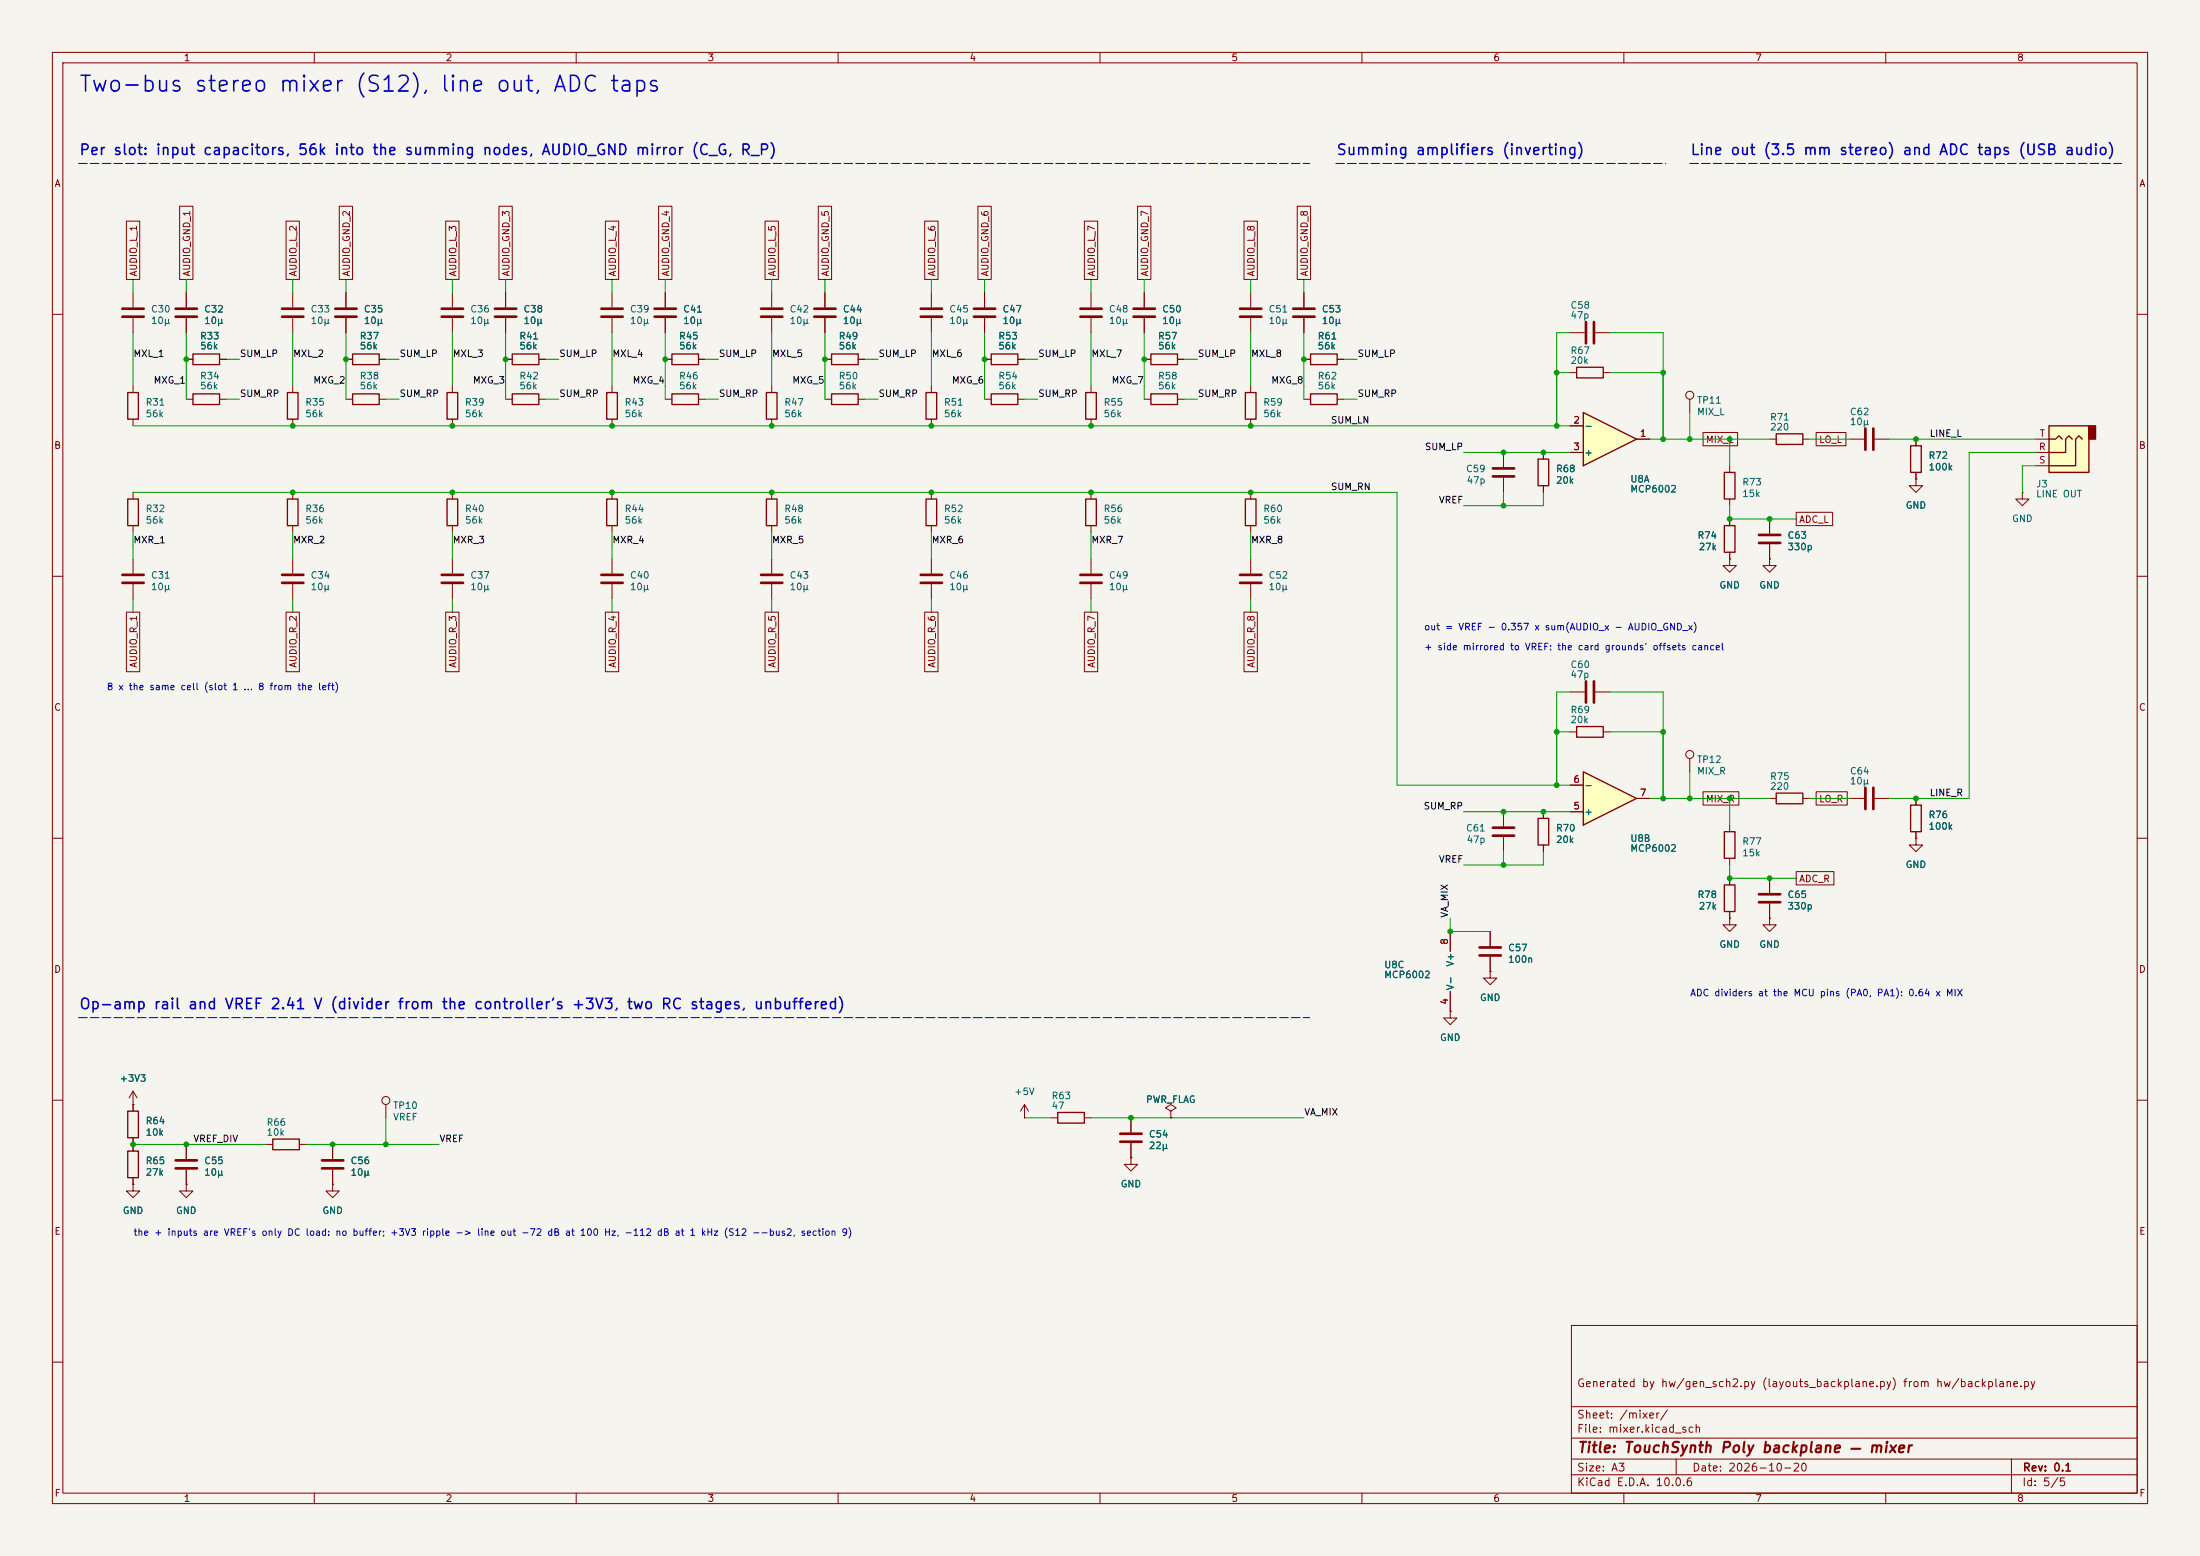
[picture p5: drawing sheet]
<svg xmlns="http://www.w3.org/2000/svg" width="420mm" height="297mm" viewBox="0 0 420 297" stroke-linecap="round" stroke-linejoin="round" font-family="sans-serif">
<path d="M0 0h420v297h-420z" fill="#f5f4ef" stroke="#f5f4ef" stroke-width=".19"/>
<g fill="none" stroke="#840000" stroke-width=".19">
<path d="M10 10h400v277h-400zM12 12h396v273h-396zM60 10v2M110 10v2M160 10v2M210 10v2M260 10v2M310 10v2M360 10v2M127 55.9v2.8M147.3 55.9v2.8M208.3 55.9v2.8"/>
<path d="M218.4 55.9v2.8M238.8 55.9v2.8M10 60h2M127 68.6h1.3M127 76.2h1.3M127 60.7v2.8M133.3 68.6h1.3M133.3 76.2h1.3M147.3 60.7v2.8M208.3 60.7v2.8M208.3 73.7v1.2M218.4 60.7v2.8"/>
<path d="M218.4 68.6h1.3M218.4 76.2h1.3M224.8 68.6h1.3M224.8 76.2h1.3M238.8 60.7v2.8M238.8 73.7v1.2M322.6 76.2v2.5M408 60h2M208.3 80v1.3M238.8 80v1.3M238.8 94v1.3M10 110h2"/>
<path d="M208.3 106.7v2.8M208.3 111.5v2.8M238.8 100.3v1.3M238.8 106.7v2.8M238.8 111.5v2.8M408 110h2M10 160h2M287 154.9v2.8M287 159.8v2.8M294.6 154.9v1.3M408 160h2M276.9 177.8v3.8"/>
<path d="M284.5 177.8v2.8M294.6 161.3v1.3M276.9 193v1.3h1.2l-1.2 1.3-1.3-1.3h1.3M276.9 193h.1M276.9 189.2v3.8M284.5 185.4v1.3h1.2l-1.2 1.3-1.3-1.3h1.3M284.5 185.4h.1M284.5 182.6v2.8M10 210h2M223.5 212.1l1-.6-1-.7-1 .7 1 .6v1.3M223.5 213.4h.1M408 210h2"/>
<path d="M25.4 226.1v1.2h1.3l-1.3 1.3-1.3-1.3h1.3M25.4 226.1h.1M300 253h108v32h-108zM10 260h2M300 278.5h108M300 274.5h108M300 268.5h108M320 278.5v3M384 278.5v6.5M408 260h2M60 285v2M110 285v2"/>
<path d="M160 285v2M210 285v2M260 285v2M300 281.5h108M310 285v2M360 285v2"/>
<circle cx="322.6" cy="75.4" r=".76"/>
</g>
<g fill="none" stroke="#840000" stroke-width=".51">
<path d="M125 58.9h4M145.3 58.9h4.1M206.2 58.9h4.1M216.4 58.9h4.1M236.7 58.9h4.1M125 60.5h4M145.3 60.5h4.1M206.2 60.5h4.1M216.4 60.5h4.1M236.7 60.5h4.1M206.2 111.3h4.1M206.2 109.7h4.1"/>
<path d="M236.7 111.3h4.1M236.7 109.7h4.1M285 159.5h4.1M285 158h4.1M282.4 180.8h4.1M282.4 182.4h4.1"/>
</g>
<path d="M128.3 67.6h5v2h-5zM128.3 75.2h5v2h-5zM207.3 74.9h2v5.1h-2zM219.7 67.6h5.1v2h-5.1zM219.7 75.2h5.1v2h-5.1zM237.7 74.9h2.1v5.1h-2.1zM237.7 95.3h2.1v5h-2.1zM293.6 156.2h2.1v5.1h-2.1z" fill="none" stroke="#840000" stroke-width=".25"/>
<path d="M302.3 78.7l10.1 5.1-10.1 5.1z" fill="#ffffc2"/>
<g fill="none" stroke="#840000" stroke-width=".25">
<path d="M36.8 75.2h5.1v2h-5.1zM36.8 67.6h5.1v2h-5.1zM67.3 67.6h5.1v2h-5.1zM146.3 74.9h2v5.1h-2zM158.7 67.6h5.1v2h-5.1zM158.7 75.2h5.1v2h-5.1zM176.8 74.9h2v5.1h-2zM189.2 75.2h5.1v2h-5.1zM189.2 67.6h5.1v2h-5.1zM302.3 78.7l10.1 5.1-10.1 5.1zM54.9 95.3h2v5h-2zM146.3 95.3h2v5h-2z"/>
<path d="M176.8 95.3h2v5h-2zM301 138.7h5.1v2h-5.1zM329.2 158.8h2v5h-2zM339.1 151.4h5.1v2h-5.1zM364.7 153.7h2.1v5.1h-2.1zM329.2 168.9h2v5.1h-2zM24.4 219.7h2v5.1h-2zM24.4 212.1h2v5.1h-2z"/>
</g>
<g fill="none" stroke="#840000" stroke-width=".19">
<path d="M157.5 55.9v2.8M177.8 55.9v2.8M188 55.9v2.8M248.9 55.9v2.8M35.6 68.6h1.2M35.6 76.2h1.2M41.9 68.6h1.3M41.9 76.2h1.3M66 68.6h1.3M72.4 68.6h1.3M147.3 73.7v1.2M157.5 68.6h1.2"/>
<path d="M157.5 60.7v2.8M157.5 76.2h1.2M163.8 68.6h1.3M163.8 76.2h1.3M177.8 60.7v2.8M177.8 73.7v1.2M188 68.6h1.2M188 76.2h1.2M188 60.7v2.8M194.3 68.6h1.3M194.3 76.2h1.3M248.9 60.7v2.8"/>
<path d="M55.9 94v1.3M147.3 80v1.3M147.3 94v1.3M177.8 80v1.3M177.8 94v1.3M299.7 81.3h2.6M299.7 86.4h2.6M312.4 83.8h2.6M353.1 83.8h2.8M357.9 83.8h2.8M55.9 100.3v1.3M147.3 100.3v1.3"/>
<path d="M147.3 106.7v2.8M147.3 111.5v2.8M177.8 100.3v1.3M177.8 106.7v2.8M177.8 111.5v2.8M299.7 132.1h2.8M299.7 139.7h1.3M304.5 132.1h2.8M306.1 139.7h1.2M322.6 144.8v2.5M330.2 157.5v1.3M337.8 152.4h1.3"/>
<path d="M344.2 152.4h1.2M353.1 152.4h2.8M357.9 152.4h2.8M365.8 152.4v1.3M365.8 158.8v1.2M330.2 175.3v1.2h1.3l-1.3 1.3-1.3-1.3h1.3M330.2 175.3h.1M330.2 163.8v1.3M330.2 167.6v1.3M330.2 174v1.3M337.8 175.3v1.2h1.3l-1.3 1.3-1.3-1.3h1.3M337.8 175.3h.1"/>
<path d="M337.8 167.6v2.8M337.8 172.5v2.8M365.8 160v1.3h1.2l-1.2 1.3-1.3-1.3h1.3M365.8 160h.1M25.4 210.8v1.3M25.4 217.2v2.5M35.6 218.4v2.8M25.4 224.8v1.3M35.6 223.3v2.8"/>
<circle cx="322.6" cy="144" r=".76"/>
</g>
<g fill="none" stroke="#840000" stroke-width=".51">
<path d="M155.4 58.9h4.1M175.8 58.9h4M185.9 58.9h4.1M246.9 58.9h4.1M155.4 60.5h4.1M175.8 60.5h4M185.9 60.5h4.1M246.9 60.5h4.1M356.1 81.8v4.1M357.6 81.8v4.1M145.3 111.3h4.1M145.3 109.7h4.1"/>
<path d="M175.8 111.3h4M175.8 109.7h4M302.8 130v4.1M304.3 130v4.1M356.1 150.4v4M357.6 150.4v4M335.8 170.7h4.1M335.8 172.2h4.1M33.5 221.5h4.1M33.5 223h4.1"/>
</g>
<path d="M302.3 147.3l10.1 5.1-10.1 5.1z" fill="#ffffc2"/>
<g fill="none" stroke="#840000" stroke-width=".25">
<path d="M67.3 75.2h5.1v2h-5.1zM97.8 67.6h5.1v2h-5.1zM97.8 75.2h5.1v2h-5.1zM115.8 74.9h2.1v5.1h-2.1zM250.2 67.6h5.1v2h-5.1zM250.2 75.2h5.1v2h-5.1zM301 70.1h5.1v2h-5.1zM85.3 95.3h2.1v5h-2.1zM115.8 95.3h2.1v5h-2.1zM207.3 95.3h2v5h-2zM329.2 90.2h2v5.1h-2zM329.2 100.3h2v5.1h-2z"/>
<path d="M302.3 147.3l10.1 5.1-10.1 5.1z"/>
</g>
<g fill="none" stroke="#840000" stroke-width=".19">
<path d="M25.4 55.9v2.8M35.6 55.9v2.8M55.9 55.9v2.8M66 55.9v2.8M116.8 55.9v2.8M25.4 60.7v2.8M35.6 60.7v2.8M55.9 60.7v2.8M66 76.2h1.3M66 60.7v2.8M72.4 76.2h1.3M96.5 68.6h1.3"/>
<path d="M96.5 76.2h1.3M102.9 68.6h1.2M102.9 76.2h1.2M116.8 60.7v2.8M116.8 73.7v1.2M248.9 68.6h1.3M248.9 76.2h1.3M255.3 68.6h1.2M255.3 76.2h1.2M299.7 63.5h2.8M299.7 71.1h1.3M304.5 63.5h2.8"/>
<path d="M306.1 71.1h1.2M86.4 94v1.3M116.8 80v1.3M116.8 94v1.3M208.3 94v1.3M287 86.4v2.8M287 91.2v2.8M330.2 88.9v1.3M330.2 95.3v1.2M330.2 99.1v1.2M337.8 99.1v2.8M365.8 91.4v1.3h1.2l-1.2 1.3-1.3-1.3h1.3"/>
<path d="M365.8 91.4h.1M86.4 100.3v1.3M86.4 106.7v2.8M86.4 111.5v2.8M116.8 100.3v1.3M116.8 106.7v2.8M116.8 111.5v2.8M208.3 100.3v1.3M330.2 106.7v1.3h1.3l-1.3 1.2-1.3-1.2h1.3M330.2 106.7h.1M330.2 105.4v1.3M337.8 106.7v1.3h1.3l-1.3 1.2-1.3-1.2h1.3"/>
<path d="M337.8 106.7h.1M337.8 103.9v2.8M299.7 154.9h2.6M299.7 149.9h2.6M312.4 152.4h2.6M73.7 210.8v2.6M63.5 226.1v1.2h1.3l-1.3 1.3-1.3-1.3h1.3M63.5 226.1h.1"/>
<circle cx="73.7" cy="210.1" r=".76"/>
</g>
<g fill="none" stroke="#840000" stroke-width=".51">
<path d="M23.4 58.9h4M33.5 58.9h4.1M53.8 58.9h4.1M64 58.9h4.1M114.8 58.9h4.1M23.4 60.5h4M33.5 60.5h4.1M53.8 60.5h4.1M64 60.5h4.1M114.8 60.5h4.1M302.8 61.5v4M304.3 61.5v4"/>
<path d="M285 90.9h4.1M285 89.4h4.1M84.3 111.3h4.1M84.3 109.7h4.1M114.8 111.3h4.1M114.8 109.7h4.1M335.8 102.1h4.1M335.8 103.6h4.1"/>
</g>
<path d="M391.2 81.3h7.6v8.9h-7.6z" fill="#ffffc2"/>
<path d="M398.8 81.3h1.2v2.5h-1.2z" fill="#840000" stroke="#840000" stroke-width=".25"/>
<g fill="none" stroke="#840000" stroke-width=".25">
<path d="M24.4 74.9h2v5.1h-2zM54.9 74.9h2v5.1h-2zM85.3 74.9h2.1v5.1h-2.1zM24.4 95.3h2v5h-2zM293.6 87.6h2.1v5.1h-2.1zM339.1 82.8h5.1v2h-5.1zM364.7 85.1h2.1v5.1h-2.1zM391.2 81.3h7.6v8.9h-7.6zM391.2 83.8h1.2l.7-.6 .6 .6M395.6 83.8l-.6-.6-.7 .6v2.6h-3.1M397.5 83.8l-.6-.6-.7 .6v5.1h-5M52.1 217.4h5v2.1h-5z"/>
<path d="M201.9 212.3h5.1v2.1h-5.1z"/>
</g>
<g fill="none" stroke="#840000" stroke-width=".19">
<path d="M34.3 39.4h2.5v13.9h-2.5zM64.8 39.4h2.5v13.9h-2.5zM95.2 39.4h2.6v13.9h-2.6zM125.7 39.4h2.6v13.9h-2.6zM156.2 39.4h2.6v13.9h-2.6zM186.7 39.4h2.5v13.9h-2.5zM217.2 39.4h2.5v13.9h-2.5zM247.6 39.4h2.6v13.9h-2.6zM24.1 42.2h2.6v11.1h-2.6zM35.6 55.9v2.8M54.6 42.2h2.6v11.1h-2.6zM66 55.9v2.8"/>
<path d="M85.1 42.2h2.5v11.1h-2.5zM86.4 55.9v2.8M96.5 55.9v2.8M115.6 42.2h2.5v11.1h-2.5zM127 55.9v2.8M146 42.2h2.6v11.1h-2.6zM157.5 55.9v2.8M176.5 42.2h2.6v11.1h-2.6zM188 55.9v2.8M207 42.2h2.6v11.1h-2.6zM218.4 55.9v2.8M237.5 42.2h2.5v11.1h-2.5z"/>
<path d="M248.9 55.9v2.8M25.4 73.7v1.2M35.6 68.6h1.2M35.6 60.7v2.8M41.9 68.6h1.3M55.9 73.7v1.2M66 68.6h1.3M66 60.7v2.8M72.4 68.6h1.3M86.4 60.7v2.8M86.4 73.7v1.2M96.5 60.7v2.8"/>
<path d="M96.5 68.6h1.3M102.9 68.6h1.2M127 68.6h1.3M127 60.7v2.8M133.3 68.6h1.3M157.5 60.7v2.8M157.5 68.6h1.2M163.8 68.6h1.3M188 68.6h1.2M188 60.7v2.8M194.3 68.6h1.3M218.4 68.6h1.3"/>
<path d="M218.4 60.7v2.8M224.8 68.6h1.3M248.9 68.6h1.3M248.9 60.7v2.8M255.3 68.6h1.2M25.4 80v1.3M25.4 94v1.3M55.9 80v1.3M86.4 80v1.3M294.6 86.4v1.2M294.6 92.7v1.3M299.7 86.4h2.6"/>
<path d="M299.7 81.3h2.6M312.4 83.8h2.6M325.1 82.5h6.6v2.6h-6.6zM330.2 99.1v1.2M337.8 83.8h1.3M337.8 99.1v2.8M342.9 97.8h7v2.5h-7zM344.2 83.8h1.2M346.7 82.5h5.7v2.6h-5.7zM365.8 91.4h.1M365.8 83.8v1.3M365.8 90.2v1.2"/>
<path d="M386.1 94v1.3h1.2l-1.2 1.2-1.3-1.2h1.3M386.1 94h.1M388.6 86.4h2.6M388.6 88.9h2.6M388.6 83.8h2.6M24.1 116.8h2.6v11.4h-2.6zM25.4 100.3v1.3M25.4 106.7v2.8M25.4 111.5v2.8M54.6 116.8h2.6v11.4h-2.6zM55.9 106.7v2.8M55.9 111.5v2.8"/>
<path d="M85.1 116.8h2.5v11.4h-2.5zM115.6 116.8h2.5v11.4h-2.5zM146 116.8h2.6v11.4h-2.6zM176.5 116.8h2.6v11.4h-2.6zM207 116.8h2.6v11.4h-2.6zM237.5 116.8h2.5v11.4h-2.5zM330.2 106.7h.1M330.2 105.4v1.3M337.8 106.7h.1M337.8 103.9v2.8M294.6 154.9v1.3M299.7 154.9h2.6"/>
<path d="M299.7 149.9h2.6M312.4 152.4h2.6M325.1 151.1h6.9v2.6h-6.9zM346.7 151.1h5.9v2.6h-5.9zM365.8 152.4v1.3M365.8 158.8v1.2M276.9 177.8v3.8M284.5 177.8v2.8M294.6 161.3v1.3M330.2 175.3h.1M330.2 167.6v1.3M330.2 174v1.3"/>
<path d="M337.8 175.3h.1M337.8 167.6v2.8M337.8 172.5v2.8M342.9 166.4h7.2v2.5h-7.2zM365.8 160h.1M276.9 193h.1M276.9 189.2v3.8M284.5 185.4h.1M284.5 182.6v2.8M25.4 210.8h.1M25.4 208.3v3.8M25.4 217.2v2.5"/>
<path d="M25.4 208.3l-.8 1.3M25.4 208.3l.8 1.3M35.6 218.4v2.8M50.8 218.4h1.3M57.1 218.4h1.3M63.5 218.4v2.8M195.6 213.4h.1M195.6 210.8l-.8 1.3M195.6 210.8l.7 1.3M195.6 210.8v2.6M200.7 213.4h1.2M207 213.4h1.3"/>
<path d="M215.9 213.4v2.8M215.9 218.2v2.8M223.5 213.4h.1M25.4 226.1h.1M25.4 224.8v1.3M35.6 226.1v1.2h1.2l-1.2 1.3-1.3-1.3h1.3M35.6 226.1h.1M35.6 223.3v2.8M63.5 226.1h.1M63.5 223.3v2.8M215.9 221v1.2h1.3l-1.3 1.3-1.3-1.3h1.3M215.9 221h.1"/>
</g>
<path d="M84.3 58.9h4.1M94.5 58.9h4.1M84.3 60.5h4.1M94.5 60.5h4.1M23.4 111.3h4M23.4 109.7h4M53.8 111.3h4.1M53.8 109.7h4.1M213.9 216.4h4M213.9 217.9h4M61.5 221.5h4M61.5 223h4" fill="none" stroke="#840000" stroke-width=".51"/>
<path d="M15 31.2h235M255 31.2h63M322.6 31.2h82.4M15 194.2h235" fill="none" stroke="#0000c2" stroke-width=".19" stroke-dasharray="1.6 .6"/>
<g fill="none" stroke="#009600" stroke-width=".19">
<path d="M25.4 53.3v2.6M35.6 53.3v2.6M55.9 53.3v2.6M66 53.3v2.6M86.4 53.3v2.6M96.5 53.3v2.6M116.8 53.3v2.6M127 53.3v2.6M147.3 53.3v2.6M157.5 53.3v2.6M177.8 53.3v2.6M188 53.3v2.6"/>
<path d="M208.3 53.3v2.6M218.4 53.3v2.6M238.8 53.3v2.6M248.9 53.3v2.6M25.4 63.5v10.2M35.6 63.5v12.7M43.2 76.2h2.5M43.2 68.6h2.5M55.9 63.5v10.2M66 63.5v12.7M73.7 76.2h2.5M73.7 68.6h2.5"/>
<path d="M86.4 63.5v10.2M96.5 63.5v12.7M104.1 76.2h2.6M104.1 68.6h2.6M116.8 63.5v10.2M127 63.5v12.7M134.6 76.2h2.6M134.6 68.6h2.6M147.3 63.5v10.2M157.5 63.5v12.7M165.1 76.2h2.5M165.1 68.6h2.5"/>
<path d="M177.8 63.5v10.2M188 63.5v12.7M195.6 76.2h2.5M195.6 68.6h2.5M208.3 63.5v10.2M218.4 63.5v12.7M226.1 76.2h2.5M226.1 68.6h2.5M238.8 63.5v10.2M248.9 63.5v12.7M256.5 76.2h2.6M256.5 68.6h2.6"/>
<path d="M297.2 71.1h2.5M299.7 63.5h-2.5v17.8M307.3 71.1h10.2M307.3 63.5h10.2v20.3M322.6 78.7v5.1M25.4 81.3h274.3M25.4 94h241.3v55.9h33M279.4 86.4h20.3M287 94v2.5M294.6 94v2.5h-15.2M315 83.8h22.8M330.2 83.8v5.1"/>
<path d="M330.2 96.5v2.6h12.7M345.4 83.8h7.7M360.7 83.8h27.9M388.6 86.4h-12.7v66h-15.2M388.6 88.9h-2.5v5.1M25.4 101.6v5.1M25.4 114.3v2.5M55.9 101.6v5.1M55.9 114.3v2.5M86.4 101.6v5.1M86.4 114.3v2.5M116.8 101.6v5.1"/>
<path d="M116.8 114.3v2.5M147.3 101.6v5.1M147.3 114.3v2.5M177.8 101.6v5.1M177.8 114.3v2.5M208.3 101.6v5.1M208.3 114.3v2.5M238.8 101.6v5.1M238.8 114.3v2.5M297.2 139.7h2.5M299.7 132.1h-2.5v17.8M307.3 139.7h10.2"/>
<path d="M307.3 132.1h10.2v20.3M279.4 154.9h20.3M315 152.4h22.8M322.6 147.3v5.1M330.2 152.4v5.1M345.4 152.4h7.7M276.9 175.3v2.5h7.6M287 162.6v2.5M294.6 162.6v2.5h-15.2M330.2 165.1v2.5h12.7M25.4 218.4h25.4M58.4 218.4h25.4"/>
<path d="M73.7 213.4v5M195.6 213.4h5.1M208.3 213.4h40.6"/>
</g>
<g fill="#009600" stroke="#009600" stroke-width=".19">
<circle cx="157.5" cy="68.6" r=".46"/>
<circle cx="147.3" cy="81.3" r=".46"/>
<circle cx="177.8" cy="94" r=".46"/>
<circle cx="147.3" cy="94" r=".46"/>
<circle cx="177.8" cy="81.3" r=".46"/>
<circle cx="127" cy="68.6" r=".46"/>
<circle cx="116.8" cy="81.3" r=".46"/>
<circle cx="116.8" cy="94" r=".46"/>
<circle cx="96.5" cy="68.6" r=".46"/>
<circle cx="188" cy="68.6" r=".46"/>
<circle cx="218.4" cy="68.6" r=".46"/>
<circle cx="208.3" cy="81.3" r=".46"/>
<circle cx="208.3" cy="94" r=".46"/>
<circle cx="86.4" cy="81.3" r=".46"/>
<circle cx="86.4" cy="94" r=".46"/>
<circle cx="35.6" cy="68.6" r=".46"/>
<circle cx="66" cy="68.6" r=".46"/>
<circle cx="55.9" cy="81.3" r=".46"/>
<circle cx="55.9" cy="94" r=".46"/>
<circle cx="73.7" cy="218.4" r=".46"/>
<circle cx="35.6" cy="218.4" r=".46"/>
<circle cx="25.4" cy="218.4" r=".46"/>
<circle cx="63.5" cy="218.4" r=".46"/>
<circle cx="248.9" cy="68.6" r=".46"/>
<circle cx="238.8" cy="81.3" r=".46"/>
<circle cx="238.8" cy="94" r=".46"/>
<circle cx="287" cy="86.4" r=".46"/>
<circle cx="287" cy="96.5" r=".46"/>
<circle cx="294.6" cy="86.4" r=".46"/>
<circle cx="297.2" cy="139.7" r=".46"/>
<circle cx="297.2" cy="149.9" r=".46"/>
<circle cx="294.6" cy="154.9" r=".46"/>
<circle cx="287" cy="154.9" r=".46"/>
<circle cx="287" cy="165.1" r=".46"/>
<circle cx="215.9" cy="213.4" r=".46"/>
<circle cx="276.9" cy="177.8" r=".46"/>
<circle cx="322.6" cy="83.8" r=".46"/>
<circle cx="317.5" cy="83.8" r=".46"/>
<circle cx="330.2" cy="83.8" r=".46"/>
<circle cx="317.5" cy="71.1" r=".46"/>
<circle cx="317.5" cy="139.7" r=".46"/>
<circle cx="337.8" cy="167.6" r=".46"/>
<circle cx="330.2" cy="167.6" r=".46"/>
<circle cx="365.8" cy="152.4" r=".46"/>
<circle cx="317.5" cy="152.4" r=".46"/>
<circle cx="297.2" cy="81.3" r=".46"/>
<circle cx="297.2" cy="71.1" r=".46"/>
<circle cx="322.6" cy="152.4" r=".46"/>
<circle cx="330.2" cy="152.4" r=".46"/>
<circle cx="330.2" cy="99.1" r=".46"/>
<circle cx="337.8" cy="99.1" r=".46"/>
<circle cx="365.8" cy="83.8" r=".46"/>
</g>
<text font-size="3" fill="#0000c2" x="14.9" y="18.3">Two-bus stereo mixer (S12), line out, ADC taps</text>
<g font-size="2" fill="#0000c2">
<text x="15" y="30.1">Per slot: input capacitors, 56k into the summing nodes, AUDIO_GND mirror (C_G, R_P)</text>
<text x="255" y="30.1">Summing amplifiers (inverting)</text>
<text x="322.6" y="30.1">Line out (3.5 mm stereo) and ADC taps (USB audio)</text>
<text x="15" y="193.1">Op-amp rail and VREF 2.41 V (divider from the controller's +3V3, two RC stages, unbuffered)</text>
</g>
<text font-size="2" fill="#840000" x="301" y="277.8">Title: TouchSynth Poly backplane — mixer</text>
<g font-size="1.5" fill="#840000">
<text x="300.9" y="265.1">Generated by hw/gen_sch2.py (layouts_backplane.py) from hw/backplane.py</text>
<text x="300.9" y="273.8">File: mixer.kicad_sch</text>
<text x="300.9" y="271.1">Sheet: /mixer/</text>
<text x="300.9" y="281.2">Size: A3</text>
<text x="322.9" y="281.2">Date: 2026-10-20</text>
<text x="386" y="281.2">Rev: 0.1</text>
<text x="300.9" y="284">KiCad E.D.A. 10.0.6</text>
<text x="385.9" y="284">Id: 5/5</text>
</g>
<g font-size="1.3" fill="#840000">
<text x="35" y="12">1</text>
<text x="85" y="12">2</text>
<text x="135" y="12">3</text>
<text x="185" y="12">4</text>
<text x="235" y="12">5</text>
<text x="285" y="12">6</text>
<text x="335" y="12">7</text>
<text x="385" y="12">8</text>
<text x="10.3" y="36">A</text>
<text x="408.3" y="36">A</text>
<text x="26.5" y="52.9" transform="rotate(-90 26.5 52.9)">AUDIO_L_1</text>
<text x="36.6" y="52.9" transform="rotate(-90 36.6 52.9)">AUDIO_GND_1</text>
<text x="56.9" y="52.9" transform="rotate(-90 56.9 52.9)">AUDIO_L_2</text>
<text x="67.1" y="52.9" transform="rotate(-90 67.1 52.9)">AUDIO_GND_2</text>
<text x="87.4" y="52.9" transform="rotate(-90 87.4 52.9)">AUDIO_L_3</text>
<text x="97.6" y="52.9" transform="rotate(-90 97.6 52.9)">AUDIO_GND_3</text>
<text x="117.9" y="52.9" transform="rotate(-90 117.9 52.9)">AUDIO_L_4</text>
<text x="128.1" y="52.9" transform="rotate(-90 128.1 52.9)">AUDIO_GND_4</text>
<text x="148.4" y="52.9" transform="rotate(-90 148.4 52.9)">AUDIO_L_5</text>
<text x="158.5" y="52.9" transform="rotate(-90 158.5 52.9)">AUDIO_GND_5</text>
<text x="178.9" y="52.9" transform="rotate(-90 178.9 52.9)">AUDIO_L_6</text>
<text x="189" y="52.9" transform="rotate(-90 189 52.9)">AUDIO_GND_6</text>
<text x="209.3" y="52.9" transform="rotate(-90 209.3 52.9)">AUDIO_L_7</text>
<text x="219.5" y="52.9" transform="rotate(-90 219.5 52.9)">AUDIO_GND_7</text>
<text x="239.8" y="52.9" transform="rotate(-90 239.8 52.9)">AUDIO_L_8</text>
<text x="250" y="52.9" transform="rotate(-90 250 52.9)">AUDIO_GND_8</text>
<text x="10.2" y="86">B</text>
<text x="325.6" y="84.9">MIX_L</text>
<text x="347.2" y="84.9">LO_L</text>
<text x="408.2" y="86">B</text>
<text x="343.3" y="100.1">ADC_L</text>
<text x="26.5" y="127.6" transform="rotate(-90 26.5 127.6)">AUDIO_R_1</text>
<text x="56.9" y="127.6" transform="rotate(-90 56.9 127.6)">AUDIO_R_2</text>
<text x="87.4" y="127.6" transform="rotate(-90 87.4 127.6)">AUDIO_R_3</text>
<text x="117.9" y="127.6" transform="rotate(-90 117.9 127.6)">AUDIO_R_4</text>
<text x="148.4" y="127.6" transform="rotate(-90 148.4 127.6)">AUDIO_R_5</text>
<text x="178.9" y="127.6" transform="rotate(-90 178.9 127.6)">AUDIO_R_6</text>
<text x="209.3" y="127.6" transform="rotate(-90 209.3 127.6)">AUDIO_R_7</text>
<text x="239.8" y="127.6" transform="rotate(-90 239.8 127.6)">AUDIO_R_8</text>
<text x="10.2" y="136">C</text>
<text x="408.2" y="136">C</text>
<text x="325.6" y="153.5">MIX_R</text>
<text x="347.2" y="153.5">LO_R</text>
<text x="343.3" y="168.7">ADC_R</text>
<text x="10.2" y="186">D</text>
<text x="408.2" y="186">D</text>
<text x="10.3" y="236">E</text>
<text x="408.3" y="236">E</text>
<text x="10.3" y="286">F</text>
<text x="35" y="287">1</text>
<text x="85" y="287">2</text>
<text x="135" y="287">3</text>
<text x="185" y="287">4</text>
<text x="235" y="287">5</text>
<text x="285" y="287">6</text>
<text x="335" y="287">7</text>
<text x="385" y="287">8</text>
<text x="408.3" y="286">F</text>
</g>
<g font-size="1.3" fill="#006464">
<text x="28.7" y="60">C30</text>
<text x="38.9" y="60">C32</text>
<text x="59.2" y="60">C33</text>
<text x="69.4" y="60">C35</text>
<text x="89.7" y="60">C36</text>
<text x="99.8" y="60">C38</text>
<text x="120.2" y="60">C39</text>
<text x="130.3" y="60">C41</text>
<text x="150.6" y="60">C42</text>
<text x="160.8" y="60">C44</text>
<text x="181.1" y="60">C45</text>
<text x="191.3" y="60">C47</text>
<text x="211.6" y="60">C48</text>
<text x="221.8" y="60">C50</text>
<text x="242.1" y="60">C51</text>
<text x="252.2" y="60">C53</text>
<text x="299.7" y="59.2">C58</text>
<text x="28.7" y="62.2">10µ</text>
<text x="38.1" y="65.1">R33</text>
<text x="38.9" y="62.2">10µ</text>
<text x="59.2" y="62.2">10µ</text>
<text x="68.6" y="65.1">R37</text>
<text x="69.4" y="62.2">10µ</text>
<text x="89.7" y="62.2">10µ</text>
<text x="99" y="65.1">R41</text>
<text x="99.8" y="62.2">10µ</text>
<text x="120.2" y="62.2">10µ</text>
<text x="129.5" y="65.1">R45</text>
<text x="130.3" y="62.2">10µ</text>
<text x="150.6" y="62.2">10µ</text>
<text x="160" y="65.1">R49</text>
<text x="160.8" y="62.2">10µ</text>
<text x="181.1" y="62.2">10µ</text>
<text x="190.5" y="65.1">R53</text>
<text x="191.3" y="62.2">10µ</text>
<text x="211.6" y="62.2">10µ</text>
<text x="221" y="65.1">R57</text>
<text x="221.8" y="62.2">10µ</text>
<text x="242.1" y="62.2">10µ</text>
<text x="251.4" y="65.1">R61</text>
<text x="252.2" y="62.2">10µ</text>
<text x="299.7" y="61.1">47p</text>
<text x="38.1" y="67">56k</text>
<text x="68.6" y="67">56k</text>
<text x="99" y="67">56k</text>
<text x="129.5" y="67">56k</text>
<text x="160" y="67">56k</text>
<text x="190.5" y="67">56k</text>
<text x="221" y="67">56k</text>
<text x="251.4" y="67">56k</text>
<text x="299.7" y="67.9">R67</text>
<text x="299.7" y="69.8">20k</text>
<text x="27.7" y="77.7">R31</text>
<text x="38.1" y="72.7">R34</text>
<text x="38.1" y="74.6">56k</text>
<text x="58.2" y="77.7">R35</text>
<text x="68.6" y="72.7">R38</text>
<text x="68.6" y="74.6">56k</text>
<text x="88.7" y="77.7">R39</text>
<text x="99" y="72.7">R42</text>
<text x="99" y="74.6">56k</text>
<text x="119.1" y="77.7">R43</text>
<text x="129.5" y="72.7">R46</text>
<text x="129.5" y="74.6">56k</text>
<text x="149.6" y="77.7">R47</text>
<text x="160" y="72.7">R50</text>
<text x="160" y="74.6">56k</text>
<text x="180.1" y="77.7">R51</text>
<text x="190.5" y="72.7">R54</text>
<text x="190.5" y="74.6">56k</text>
<text x="210.6" y="77.7">R55</text>
<text x="221" y="72.7">R58</text>
<text x="221" y="74.6">56k</text>
<text x="241.1" y="77.7">R59</text>
<text x="251.4" y="72.7">R62</text>
<text x="251.4" y="74.6">56k</text>
<text x="323.9" y="77.4">TP11</text>
<text x="27.7" y="79.9">56k</text>
<text x="58.2" y="79.9">56k</text>
<text x="88.7" y="79.9">56k</text>
<text x="119.1" y="79.9">56k</text>
<text x="149.6" y="79.9">56k</text>
<text x="180.1" y="79.9">56k</text>
<text x="210.6" y="79.9">56k</text>
<text x="241.1" y="79.9">56k</text>
<text x="302.4" y="82.2">-</text>
<text x="323.9" y="79.6">MIX_L</text>
<text x="337.8" y="80.6">R71</text>
<text x="337.8" y="82.5">220</text>
<text x="353" y="79.6">C62</text>
<text x="353" y="81.5">10µ</text>
<text x="302.4" y="87.3">+</text>
<text x="368.1" y="87.9">R72</text>
<text x="279.8" y="90.4">C59</text>
<text x="279.9" y="92.6">47p</text>
<text x="296.9" y="90.4">R68</text>
<text x="296.9" y="92.6">20k</text>
<text x="311.1" y="92.4">U8A</text>
<text x="311.1" y="94.3">MCP6002</text>
<text x="332.5" y="93">R73</text>
<text x="332.5" y="95.2">15k</text>
<text x="368.1" y="90.1">100k</text>
<text x="388.6" y="93.3">J3</text>
<text x="388.6" y="95.2">LINE OUT</text>
<text x="27.7" y="98.1">R32</text>
<text x="27.7" y="100.3">56k</text>
<text x="58.2" y="98.1">R36</text>
<text x="58.2" y="100.3">56k</text>
<text x="88.7" y="98.1">R40</text>
<text x="88.7" y="100.3">56k</text>
<text x="119.1" y="98.1">R44</text>
<text x="119.1" y="100.3">56k</text>
<text x="149.6" y="98.1">R48</text>
<text x="149.6" y="100.3">56k</text>
<text x="180.1" y="98.1">R52</text>
<text x="180.1" y="100.3">56k</text>
<text x="210.6" y="98.1">R56</text>
<text x="210.6" y="100.3">56k</text>
<text x="241.1" y="98.1">R60</text>
<text x="241.1" y="100.3">56k</text>
<text x="363.7" y="97.4">GND</text>
<text x="384" y="99.9">GND</text>
<text x="324" y="103.1">R74</text>
<text x="324.2" y="105.3">27k</text>
<text x="341.1" y="103.1">C63</text>
<text x="341.1" y="105.3">330p</text>
<text x="28.7" y="110.8">C31</text>
<text x="28.7" y="113">10µ</text>
<text x="59.2" y="110.8">C34</text>
<text x="59.2" y="113">10µ</text>
<text x="89.7" y="110.8">C37</text>
<text x="89.7" y="113">10µ</text>
<text x="120.2" y="110.8">C40</text>
<text x="120.2" y="113">10µ</text>
<text x="150.6" y="110.8">C43</text>
<text x="150.6" y="113">10µ</text>
<text x="181.1" y="110.8">C46</text>
<text x="181.1" y="113">10µ</text>
<text x="211.6" y="110.8">C49</text>
<text x="211.6" y="113">10µ</text>
<text x="242.1" y="110.8">C52</text>
<text x="242.1" y="113">10µ</text>
<text x="328.1" y="112.6">GND</text>
<text x="335.8" y="112.6">GND</text>
<text x="299.7" y="127.8">C60</text>
<text x="299.7" y="129.7">47p</text>
<text x="299.7" y="136.4">R69</text>
<text x="299.7" y="138.3">20k</text>
<text x="323.9" y="145.9">TP12</text>
<text x="323.9" y="148.1">MIX_R</text>
<text x="337.8" y="149.1">R75</text>
<text x="353" y="148.1">C64</text>
<text x="302.4" y="155.9">+</text>
<text x="302.4" y="150.8">-</text>
<text x="337.8" y="151">220</text>
<text x="353" y="150">10µ</text>
<text x="279.8" y="159">C61</text>
<text x="279.9" y="161.2">47p</text>
<text x="296.9" y="159">R70</text>
<text x="296.9" y="161.2">20k</text>
<text x="311.1" y="161">U8B</text>
<text x="332.5" y="161.6">R77</text>
<text x="368.1" y="156.5">R76</text>
<text x="368.1" y="158.7">100k</text>
<text x="311.1" y="162.9">MCP6002</text>
<text x="332.5" y="163.8">15k</text>
<text x="363.7" y="166">GND</text>
<text x="324" y="171.7">R78</text>
<text x="324.2" y="173.9">27k</text>
<text x="341.1" y="171.7">C65</text>
<text x="341.1" y="173.9">330p</text>
<text x="264.1" y="185.1">U8C</text>
<text x="277.8" y="184.6" transform="rotate(-90 277.8 184.6)">V+</text>
<text x="287.8" y="181.9">C57</text>
<text x="287.8" y="184.1">100n</text>
<text x="328.1" y="181.2">GND</text>
<text x="335.8" y="181.2">GND</text>
<text x="264.1" y="187">MCP6002</text>
<text x="277.8" y="189.1" transform="rotate(-90 277.8 189.1)">V-</text>
<text x="282.4" y="191.4">GND</text>
<text x="274.8" y="199">GND</text>
<text x="22.7" y="206.8">+3V3</text>
<text x="193.5" y="209.3">+5V</text>
<text x="27.7" y="214.9">R64</text>
<text x="50.8" y="215.2">R66</text>
<text x="74.9" y="212">TP10</text>
<text x="74.9" y="214.2">VREF</text>
<text x="200.6" y="210.1">R63</text>
<text x="200.6" y="212">47</text>
<text x="218.7" y="210.8">PWR_FLAG</text>
<text x="27.7" y="217.1">10k</text>
<text x="50.8" y="217.1">10k</text>
<text x="219.2" y="217.4">C54</text>
<text x="219.2" y="219.6">22µ</text>
<text x="27.7" y="222.5">R65</text>
<text x="27.7" y="224.7">27k</text>
<text x="38.9" y="222.5">C55</text>
<text x="38.9" y="224.7">10µ</text>
<text x="66.8" y="222.5">C56</text>
<text x="66.8" y="224.7">10µ</text>
<text x="213.8" y="226.9">GND</text>
<text x="23.3" y="232">GND</text>
<text x="33.5" y="232">GND</text>
<text x="61.4" y="232">GND</text>
</g>
<g font-size="1.3" fill="#0f0f0f">
<text x="25.4" y="68.5">MXL_1</text>
<text x="45.7" y="68.5">SUM_LP</text>
<text x="55.9" y="68.5">MXL_2</text>
<text x="76.2" y="68.5">SUM_LP</text>
<text x="86.3" y="68.5">MXL_3</text>
<text x="106.7" y="68.5">SUM_LP</text>
<text x="116.8" y="68.5">MXL_4</text>
<text x="137.1" y="68.5">SUM_LP</text>
<text x="147.3" y="68.5">MXL_5</text>
<text x="167.6" y="68.5">SUM_LP</text>
<text x="177.8" y="68.5">MXL_6</text>
<text x="198.1" y="68.5">SUM_LP</text>
<text x="208.3" y="68.5">MXL_7</text>
<text x="228.6" y="68.5">SUM_LP</text>
<text x="238.7" y="68.5">MXL_8</text>
<text x="259.1" y="68.5">SUM_LP</text>
<text x="29.2" y="73.5">MXG_1</text>
<text x="45.7" y="76.1">SUM_RP</text>
<text x="59.7" y="73.5">MXG_2</text>
<text x="76.2" y="76.1">SUM_RP</text>
<text x="90.2" y="73.5">MXG_3</text>
<text x="106.7" y="76.1">SUM_RP</text>
<text x="120.7" y="73.5">MXG_4</text>
<text x="137.1" y="76.1">SUM_RP</text>
<text x="151.1" y="73.5">MXG_5</text>
<text x="167.6" y="76.1">SUM_RP</text>
<text x="181.6" y="73.5">MXG_6</text>
<text x="198.1" y="76.1">SUM_RP</text>
<text x="212.1" y="73.5">MXG_7</text>
<text x="228.6" y="76.1">SUM_RP</text>
<text x="242.6" y="73.5">MXG_8</text>
<text x="259.1" y="76.1">SUM_RP</text>
<text x="254" y="81.2">SUM_LN</text>
<text x="368.3" y="83.7">LINE_L</text>
<text x="271.9" y="86.2">SUM_LP</text>
<text x="254" y="93.9">SUM_RN</text>
<text x="274.6" y="96.4">VREF</text>
<text x="25.4" y="104">MXR_1</text>
<text x="55.9" y="104">MXR_2</text>
<text x="86.3" y="104">MXR_3</text>
<text x="116.8" y="104">MXR_4</text>
<text x="147.3" y="104">MXR_5</text>
<text x="177.8" y="104">MXR_6</text>
<text x="208.3" y="104">MXR_7</text>
<text x="238.7" y="104">MXR_8</text>
<text x="271.7" y="154.8">SUM_RP</text>
<text x="368.3" y="152.3">LINE_R</text>
<text x="274.6" y="165">VREF</text>
<text x="276.7" y="175.3" transform="rotate(-90 276.7 175.3)">VA_MIX</text>
<text x="248.9" y="213.2">VA_MIX</text>
<text x="36.8" y="218.3">VREF_DIV</text>
<text x="83.8" y="218.3">VREF</text>
</g>
<g font-size="1.3" fill="#a90000">
<text x="300.3" y="81.1">2</text>
<text x="313" y="83.7">1</text>
<text x="389.3" y="83.7">T</text>
<text x="300.3" y="86.2">3</text>
<text x="389.1" y="86.2">R</text>
<text x="389.2" y="88.8">S</text>
<text x="300.3" y="149.7">6</text>
<text x="300.3" y="154.8">5</text>
<text x="313" y="152.3">7</text>
<text x="276.7" y="180.4" transform="rotate(-90 276.7 180.4)">8</text>
<text x="276.7" y="191.9" transform="rotate(-90 276.7 191.9)">4</text>
</g>
<g font-size="1.3" fill="#0000c2">
<text x="271.8" y="120.6">out = VREF - 0.357 x sum(AUDIO_x - AUDIO_GND_x)</text>
<text x="271.8" y="124.4">+ side mirrored to VREF: the card grounds' offsets cancel</text>
<text x="20.3" y="132.1">8 x the same cell (slot 1 ... 8 from the left)</text>
<text x="322.6" y="190.5">ADC dividers at the MCU pins (PA0, PA1): 0.64 x MIX</text>
<text x="25.4" y="236.2">the + inputs are VREF's only DC load: no buffer; +3V3 ripple -&gt; line out -72 dB at 100 Hz, -112 dB at 1 kHz (S12 --bus2, section 9)</text>
</g>
</svg>
